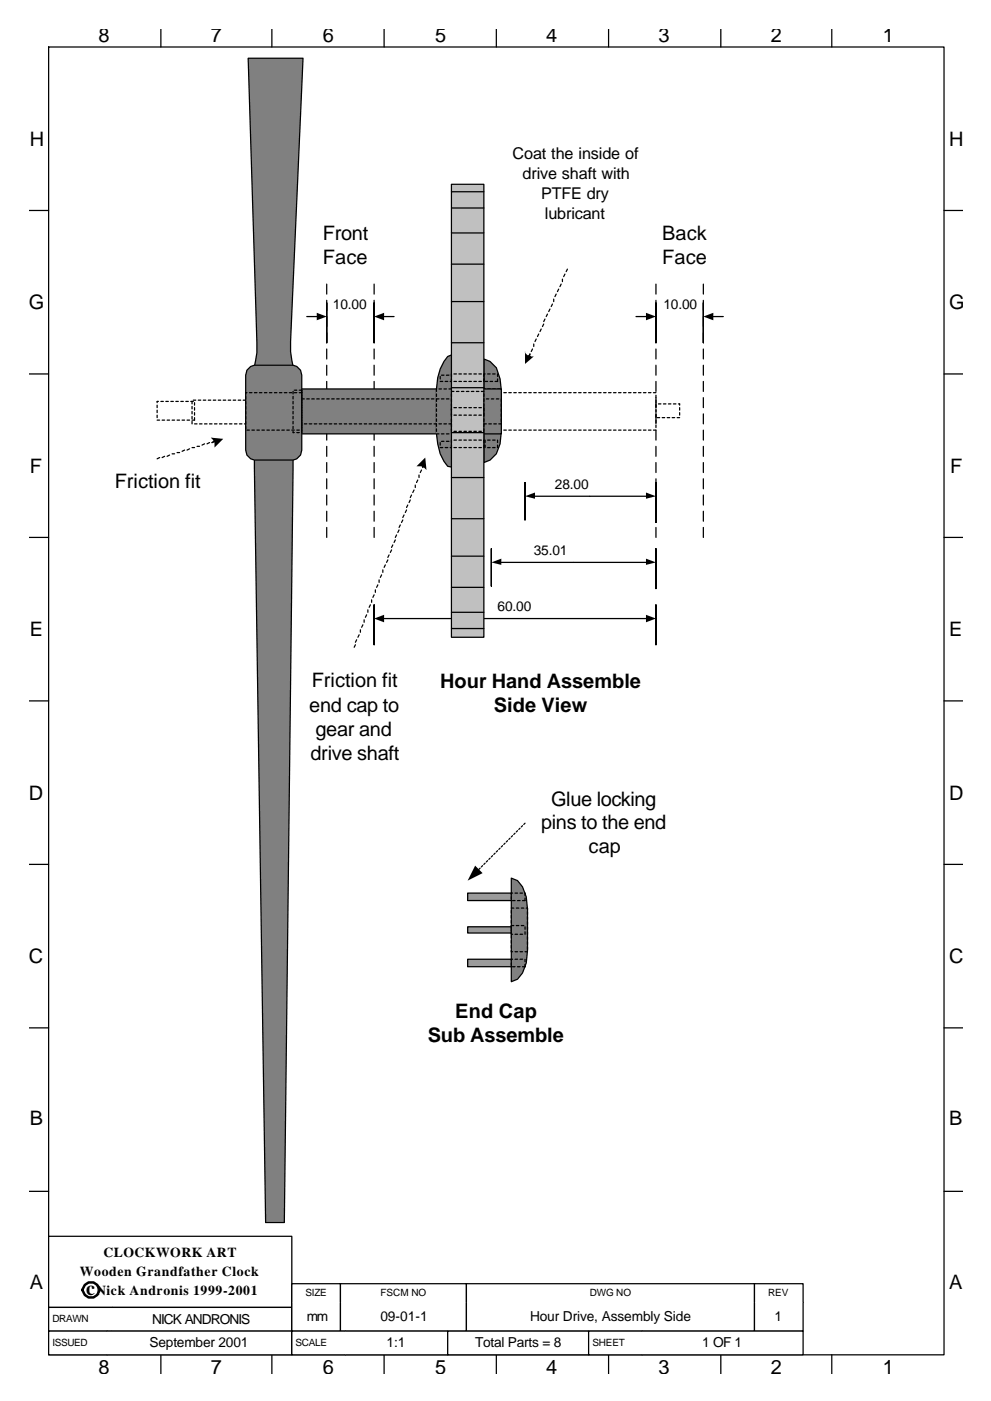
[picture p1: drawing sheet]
<svg xmlns="http://www.w3.org/2000/svg" width="210mm" height="297mm" viewBox="0 0 210 297" stroke-linecap="round" stroke-linejoin="round" font-family="sans-serif">
<g fill="#969696" stroke="#000" stroke-width=".26">
<path d="M93.4 86.4h12.2v1.6h-12.2z" fill-rule="evenodd"/>
<path d="M93.4 93.3h12.2v1.6h-12.2z" fill-rule="evenodd"/>
<path d="M93.4 79.3h12.2v1.6h-12.2z" fill-rule="evenodd"/>
</g>
<path d="M102.7 76.1l1.3 .5 1.3 1.4 .8 2.3 .3 2.4v8.8l-.3 2.6-.8 2.1-1.3 1.3-1.3 .6z" fill-rule="evenodd" fill="#808080" stroke="#000" stroke-width=".26"/>
<g fill="none" stroke="#000" stroke-width=".26">
<path d="M69.3 60.2v2.2M69.3 63.7v2.1M69.3 67.1v2.1M69.3 70.6v2.1M69.3 74v2.1M69.3 77.4v2.2M79.4 60.2v2.2M79.4 63.7v2.1M79.4 67.1v2.1M79.4 70.6v2.1M79.4 74v2.1M79.4 77.4v2.2"/>
<path d="M102.9 79.3h-.2v.3M103.5 79.3h.5M104.5 79.3h.5M105.6 79.3v.5M139.2 60.2v2.2M139.2 63.7v2.1M139.2 67.1v2.1M139.2 70.6v2.1M139.2 74v2.1M139.2 77.4v2.2M149.2 60.2v2.2M149.2 63.7v2.1"/>
<path d="M149.2 67.1v2.1M149.2 70.6v2.1M149.2 74v2.1M149.2 77.4v2.2M69.3 80.9v2.1M69.3 84.3v2.1M69.3 87.8v2.1M69.3 91.2v2.1M69.3 94.6v2.1M69.3 98.1v2.1M79.4 80.9v2.1M79.4 84.3v2.1"/>
<path d="M79.4 87.8v2.1M79.4 91.2v2.1M79.4 94.6v2.1M79.4 98.1v2.1M102.7 80.1v.5M102.7 83.3v.5M102.7 84.3v.5M102.7 85.4v.5M102.7 87.2v.8M102.7 88.5v.6M102.7 89.6v.5M102.7 90.7v.5"/>
<path d="M102.7 91.7h.5M102.9 86.4h-.2v.6M102.9 82.5h-.2v.2M102.9 88h.6M102.9 80.9h.6M102.9 93.3v.5M102.9 94.4v.5M103.5 86.4h.5M103.5 93.3h.5M103.5 94.9h.5M103.5 82.5h.5M103.7 91.7h.5"/>
<path d="M104 88h.5M104 80.9h.5M104.5 86.4h.5M104.5 93.3h.5M104.5 94.9h.5M104.5 82.5h.5M104.8 91.7h.5M105.6 80.3v.6h-.6M105.6 86.4v.6M105.6 87.5v.5h-.6M105.6 93.3v.5M105.6 94.4v.5"/>
<path d="M105.6 82.5h.5M106.4 91.2v.5h-.6M106.4 82.7v.6M106.4 83.8v.5M106.4 84.8v.6M106.4 85.9v.5M106.4 87v.5M106.4 88v.5M106.4 89.1v.5M106.4 90.1v.6M139.2 80.9v2.1M139.2 84.3v2.1"/>
<path d="M139.2 87.8v2.1M139.2 91.2v2.1M139.2 94.6v2.1M139.2 98.1v2.1M149.2 80.9v2.1M149.2 84.3v2.1M149.2 87.8v2.1M149.2 91.2v2.1M149.2 94.6v2.1M149.2 98.1v2.1M69.3 101.5v2.1M69.3 105v2.1"/>
<path d="M69.3 108.4v2.1M69.3 111.8v2.1M79.4 101.5v2.1M79.4 105v2.1M79.4 108.4v2.1M79.4 111.8v2.1M139.2 101.5v2.1M139.2 105v2.1M139.2 108.4v2.1M139.2 111.8v2.1M149.2 101.5v2.1M149.2 105v2.1"/>
<path d="M149.2 108.4v2.1M149.2 111.8v2.1"/>
</g>
<path d="M69.3 64.2v8.5zM79.4 64.2v8.5z" fill-rule="evenodd" fill="#fff"/>
<path d="M65.1 67.1h2.1M69.3 64.2v8.5v-8.5M79.4 64.2v8.5v-8.5M81.2 67.1h2.4" fill="none" stroke="#000" stroke-width=".26"/>
<path d="M67.2 66.3l2.1 .8-2.1 .8zM79.4 67.1l2.1-.8v1.6z" fill="#000"/>
<g fill="#fff">
<path d="M70.4 62.6h7.9v4h-7.9z" fill-rule="evenodd"/>
<path d="M139.2 64.2v8.5zM149.2 64.2v8.5z" fill-rule="evenodd"/>
</g>
<path d="M134.9 67.1h2.4M139.2 64.2v8.5v-8.5M149.2 64.2v8.5v-8.5M151.3 67.1h2.2" fill="none" stroke="#000" stroke-width=".26"/>
<path d="M137.1 66.3l2.1 .8-2.1 .8zM149.2 67.1l2.1-.8v1.6z" fill="#000"/>
<g fill="#fff">
<path d="M200.3 252.6h4z"/>
<path d="M140.2 62.6h8v4h-8z" fill-rule="evenodd"/>
</g>
<g fill="none" stroke="#000" stroke-width=".26">
<path d="M10.3 10h190v277.2h-190zM34.1 6.2v3.8M57.7 6.2v3.8M81.5 6.2v3.8M105.3 6.2v3.8M129.1 6.2v3.8M152.9 6.2v3.8M176.5 6.2v3.8M6.3 44.6h4M200.3 44.6h4M6.3 79.3h4M200.3 79.3h4"/>
<path d="M6.3 113.9h4M200.3 113.9h4M6.3 148.6h4M200.3 148.6h4M6.3 183.3h4M200.3 183.3h4M6.3 217.9h4M200.3 217.9h4M6.3 252.6h4M200.3 252.6h4M34.1 287.2v4.1M57.7 287.2v4.1"/>
<path d="M81.5 287.2v4.1M105.3 287.2v4.1M129.1 287.2v4.1M152.9 287.2v4.1M176.5 287.2v4.1"/>
</g>
<path d="M10.3 262.1h51.6v15.1h-51.6z" fill-rule="evenodd" fill="#fff" stroke="#000" stroke-width=".26"/>
<path d="M61.9 272.2h10.3v3.9h-10.3z" fill-rule="evenodd" fill="#fff"/>
<path d="M61.9 276.1v-3.9h10.3v3.9" fill="none" stroke="#000" stroke-width=".26"/>
<path d="M72.2 272.2h26.8v3.9h-26.8z" fill-rule="evenodd" fill="#fff"/>
<path d="M72.2 276.1v-3.9h26.8v3.9" fill="none" stroke="#000" stroke-width=".26"/>
<path d="M99 272.2h61.1v3.9h-61.1z" fill-rule="evenodd" fill="#fff"/>
<path d="M99 276.1v-3.9h61.1v3.9" fill="none" stroke="#000" stroke-width=".26"/>
<path d="M160.1 272.2h10.3v3.9h-10.3z" fill-rule="evenodd" fill="#fff"/>
<path d="M160.1 276.1v-3.9h10.3v3.9" fill="none" stroke="#000" stroke-width=".26"/>
<path d="M10.3 277.2h13.5v5h-13.5z" fill-rule="evenodd" fill="#fff"/>
<path d="M23.8 277.2h-13.5v5h13.5" fill="none" stroke="#000" stroke-width=".26"/>
<path d="M23.8 277.2h38.1v5h-38.1z" fill-rule="evenodd" fill="#fff"/>
<path d="M23.8 277.2h38.1v5h-38.1" fill="none" stroke="#000" stroke-width=".26"/>
<path d="M61.9 276.1h10.3v6.1h-10.3z" fill-rule="evenodd" fill="#fff"/>
<path d="M61.9 276.1v6.1h10.3v-6.1" fill="none" stroke="#000" stroke-width=".26"/>
<path d="M72.2 276.1h26.8v6.1h-26.8z" fill-rule="evenodd" fill="#fff"/>
<path d="M72.2 276.1v6.1h26.8v-6.1" fill="none" stroke="#000" stroke-width=".26"/>
<path d="M99 276.1h61.1v6.1h-61.1z" fill-rule="evenodd" fill="#fff"/>
<path d="M99 276.1v6.1h61.1v-6.1" fill="none" stroke="#000" stroke-width=".26"/>
<path d="M160.1 276.1h10.3v6.1h-10.3z" fill-rule="evenodd" fill="#fff"/>
<path d="M160.1 276.1v6.1h10.3v-6.1" fill="none" stroke="#000" stroke-width=".26"/>
<path d="M10.3 282.2h12.5v5h-12.5z" fill-rule="evenodd" fill="#fff"/>
<path d="M22.8 282.2h-12.5v5h12.5" fill="none" stroke="#000" stroke-width=".26"/>
<path d="M22.8 282.2h39.1v5h-39.1z" fill-rule="evenodd" fill="#fff"/>
<path d="M22.8 282.2h39.1v5h-39.1" fill="none" stroke="#000" stroke-width=".26"/>
<path d="M61.9 282.2h11.4v5h-11.4z" fill-rule="evenodd" fill="#fff"/>
<path d="M73.3 282.2h-11.4v5h11.4" fill="none" stroke="#000" stroke-width=".26"/>
<path d="M73.3 282.2h21.7v5h-21.7z" fill-rule="evenodd" fill="#fff"/>
<path d="M73.3 282.2h21.7v5h-21.7" fill="none" stroke="#000" stroke-width=".26"/>
<path d="M95 282.2h29.9v5h-29.9z" fill-rule="evenodd" fill="#fff" stroke="#000" stroke-width=".26"/>
<path d="M124.9 282.2h11.4v5h-11.4z" fill-rule="evenodd" fill="#fff"/>
<path d="M136.3 282.2h-11.4v5h11.4" fill="none" stroke="#000" stroke-width=".26"/>
<path d="M136.3 282.2h34.1v5h-34.1z" fill-rule="evenodd" fill="#fff"/>
<g fill="none" stroke="#000" stroke-width=".26">
<path d="M33.3 89.1h.6M33.3 85.9v.5M33.3 87v.5M33.3 88v.5M33.6 85.1h-.3v.3M34.1 85.1h.6M34.4 89.1h.5M35.2 85.1h.5M35.5 89.1h.5M36.2 85.1h.6M36.5 89.1h.5M37.3 85.1h.5"/>
<path d="M37.6 89.1h.5M38.4 85.1h.5M38.6 89.1h.6M39.4 85.1h.6M39.7 89.1h.5M40.5 85.1h.5M40.7 85.1v.5M40.7 86.2v.5M40.7 87.2v.6M40.7 88.3v.5M40.7 89.3v.6M41 84.8h.5"/>
<path d="M41.3 88.5v.6h-.6M41.3 85.4v.5M41.3 86.4v.6M41.3 87.5v.5M41.3 89.9h.5M42.1 84.8h.5M42.3 89.9h.6M43.1 84.8h.6M43.4 89.9h.5M44.2 84.8h.5M44.4 89.9h.6M45.2 84.8h.6"/>
<path d="M45.5 89.9h.5M46.3 84.8h.5M46.6 89.9h.5M47.4 84.8h.5M47.6 89.9h.6M48.4 84.8h.5M48.7 89.9h.5M49.5 84.8h.5M49.7 89.9h.6M50.5 84.8h.6M50.8 89.9h.5M51.6 84.8h.5"/>
<path d="M51.9 89.9h.5M52.7 84.8h.5M52.9 89.9h.5M53.7 84.8h.5M54 89.9h.5M54.8 84.8h.5M55 89.9h.6M55.8 84.8h.6M56.1 89.9h.5M56.9 84.8h.5M57.1 89.9h.6M57.9 84.8h.6"/>
<path d="M58.2 89.9h.5M59 84.8h.5M59.3 89.9h.5M60.1 84.8h.5M60.3 89.9h.6M61.1 84.8h.5M61.4 89.9h.5M62.2 84.8h.5M62.4 89.9h.6M63.2 84.8h.6M63.5 89.9h.5M64.3 84.8h.5"/>
<path d="M64.6 89.9h.5M65.4 84.8h.5M65.6 89.9h.5M66.4 84.8h.5M66.7 89.9h.5M67.5 84.8h.5M67.7 89.9h.6M68.5 84.8h.6M68.8 89.9h.5M69.6 84.8h.5M69.8 89.9h.6M70.6 84.8h.6"/>
<path d="M70.9 89.9h.5M71.7 84.8h.5M72 89.9h.5M72.8 84.8h.5M73 89.9h.6M73.8 84.8h.5M74.1 89.9h.5M74.9 84.8h.5M75.1 89.9h.6M75.9 84.8h.6M76.2 89.9h.5M77 84.8h.5"/>
<path d="M77.3 89.9h.5M78.1 84.8h.5M78.3 89.9h.5M79.1 84.8h.5M79.4 89.9h.5M80.2 84.8h.5M80.4 89.9h.6M81.2 84.8h.6M81.5 89.9h.5M82.3 84.8h.5M82.5 89.9h.6M83.3 84.8h.6"/>
<path d="M83.6 89.9h.5M84.4 84.8h.5M84.7 89.9h.5M85.5 84.8h.5M85.7 89.9h.6M86.5 84.8h.5M86.8 89.9h.5M87.6 84.8h.5M87.8 89.9h.6M88.6 84.8h.6M88.9 89.9h.5M89.7 84.8h.5"/>
<path d="M90 89.9h.5M90.8 84.8h.5M91 89.9h.5M91.8 84.8h.5M92.1 89.9h.5M92.9 84.8h.5M93.1 89.9h.6M93.9 84.8h.6M94.2 89.9h.5M95 84.8h.5M95.2 89.9h.6M96 84.8h.6"/>
<path d="M96.3 89.9h.5M97.1 84.8h.5M97.4 89.9h.5M98.2 84.8h.5M98.4 89.9h.6M99.2 84.8h.5M99.5 89.9h.5M100.3 84.8h.5M100.5 89.9h.6M101.3 84.8h.6M101.6 89.9h.5M102.4 84.8h.5"/>
<path d="M102.7 89.9h.5M103.5 84.8h.5M103.7 89.9h.5M104.5 84.8h.5M104.8 89.9h.5M105.6 84.8h.5M105.8 89.9h.6M106.4 83.3v.5M106.4 84.3v.5M106.4 85.1v.8M106.4 86.2v.8M106.4 87.2v.8"/>
<path d="M106.4 88.3v.8M106.4 89.3v.8M106.4 90.7v.5M106.9 91.2h.5M106.9 83.3h.5M107.9 91.2h.6M107.9 83.3h.6M109 91.2h.5M109 83.3h.5M110.1 91.2h.5M110.1 83.3h.5M111.1 91.2h.6"/>
<path d="M111.1 83.3h.6M112.2 91.2h.5M112.2 83.3h.5M113.2 91.2h.6M113.2 83.3h.6M114.3 91.2h.5M114.3 83.3h.5M115.4 91.2h.5M115.4 83.3h.5M116.4 91.2h.5M116.4 83.3h.5M117.5 91.2h.5"/>
<path d="M117.5 83.3h.5M118.5 91.2h.6M118.5 83.3h.6M119.6 91.2h.5M119.6 83.3h.5M120.6 91.2h.6M120.6 83.3h.6M121.7 91.2h.5M121.7 83.3h.5M122.8 91.2h.5M122.8 83.3h.5M123.8 91.2h.6"/>
<path d="M123.8 83.3h.6M124.9 91.2h.5M124.9 83.3h.5M125.9 91.2h.6M125.9 83.3h.6M127 91.2h.5M127 83.3h.5M128.1 91.2h.5M128.1 83.3h.5M129.1 91.2h.5M129.1 83.3h.5M130.2 91.2h.5"/>
<path d="M130.2 83.3h.5M131.2 91.2h.6M131.2 83.3h.6M132.3 91.2h.5M132.3 83.3h.5M133.3 91.2h.6M133.3 83.3h.6M134.4 91.2h.5M134.4 83.3h.5M135.5 91.2h.5M135.5 83.3h.5M136.5 91.2h.6"/>
<path d="M136.5 83.3h.6M137.6 91.2h.5M137.6 83.3h.5M138.6 91.2h.6M138.6 83.3h.6M139.2 83.8v.5M139.2 84.8v.6M139.2 85.6v.8M139.2 86.7v.8M139.2 87.8v.7M139.2 89.1v.5M139.2 90.1v.6"/>
<path d="M139.4 88.5h.6M139.7 85.6h.5M140.5 88.5h.5M140.8 85.6h.5M141.6 88.5h.5M141.8 85.6h.5M142.6 88.5h.5M142.9 85.6h.5M143.7 88.5h.5M143.9 85.6h.3v.3M144.2 86.4v.6M144.2 87.5v.5"/>
<path d="M106.1 179.8l-.3 .3M106.6 179.3l-.2 .3M107.2 178.8l-.3 .2M107.7 178.2l-.3 .3M108.2 177.7l-.3 .3M108.7 177.2l-.2 .2M109.3 176.7l-.3 .2M109.8 176.1l-.3 .3M110.3 175.6l-.2 .3M110.9 175.1l-.3 .2M111.4 174.5l-.3 .3M101.9 184.1l-.3 .2"/>
<path d="M102.4 183.5l-.3 .3M102.9 183l-.2 .3M103.5 182.5l-.3 .2M104 181.9l-.3 .3M104.5 181.4l-.3 .3M105 180.9l-.2 .3M105.6 180.4l-.3 .2M136.3 282.2h34.1v5h-34.1"/>
</g>
<path d="M100.8 183.5l1.6 1.6-3.2 1.6z" fill="#000"/>
<path d="M139.2 116.3v8.5zM104.2 116.3v8z" fill-rule="evenodd" fill="#fff"/>
<path d="M104.2 116.3v8v-8M106.4 119.2h30.9M139.2 116.3v8.5v-8.5" fill="none" stroke="#000" stroke-width=".26"/>
<path d="M104.2 119.2l2.2-.8v1.4zM137.1 118.4l2.1 .8-2.1 .6z" fill="#000"/>
<g fill="#fff">
<path d="M113 114.7h7.9v4h-7.9z" fill-rule="evenodd"/>
<path d="M139.2 128.2v8.5zM79.4 128.2v8.5z" fill-rule="evenodd"/>
</g>
<path d="M79.4 128.2v8.5v-8.5M81.2 131.1h56.1M139.2 128.2v8.5v-8.5" fill="none" stroke="#000" stroke-width=".26"/>
<path d="M79.4 131.1l2.1-.7v1.5zM137.1 130.4l2.1 .7-2.1 .8z" fill="#000"/>
<g fill="#fff">
<path d="M105.3 126.6h7.9v4h-7.9z" fill-rule="evenodd"/>
<path d="M139.2 102.3v8.5zM111.4 102.3v7.9z" fill-rule="evenodd"/>
</g>
<path d="M111.4 102.3v7.9v-7.9M113.2 105.2h24.1M139.2 102.3v8.5v-8.5" fill="none" stroke="#000" stroke-width=".26"/>
<path d="M111.4 105.2l2.1-.8v1.3zM137.1 104.4l2.1 .8-2.1 .5z" fill="#000"/>
<path d="M117.5 100.7h7.9v4h-7.9z" fill-rule="evenodd" fill="#fff"/>
<g fill="none" stroke="#000" stroke-width=".26">
<path d="M119.3 59.2v.5M119.9 58.1l-.3 .5M120.4 57.1l-.3 .5M112.4 75.1l-.2 .5M113 74l-.3 .5M113.2 72.9v.6M113.8 71.9l-.3 .5M114.3 70.8l-.3 .5M114.8 69.8l-.2 .5M115.4 68.7l-.3 .5M115.6 67.6l-.2 .6M116.2 66.6l-.3 .5"/>
<path d="M116.7 65.5l-.3 .6M117.2 64.5l-.3 .5M117.5 63.4v.5M118 62.4l-.3 .5M118.5 61.3l-.2 .5M119.1 60.2l-.3 .6M33.9 97l-.6 .3M34.9 96.7l-.5 .3M36 96.5l-.5 .2M36.5 96.2h.5M37.6 96h.5M39.2 95.4l-.6 .3"/>
<path d="M40.2 95.2l-.5 .2M40.7 94.9h.6M41.8 94.6h.5M43.4 94.1l-.5 .3M44.4 93.8l-.5 .3M45.5 93.6l-.5 .2M89.4 99.7l-.2 .5M89.7 98.9v.2M81.8 119.8l-.3 .5M82.3 118.7l-.3 .5M82.5 117.7l-.2 .5M83.1 116.6l-.3 .5"/>
<path d="M83.3 115.5l-.2 .6M83.9 114.5l-.3 .5M84.1 113.4l-.2 .5M84.7 112.4l-.3 .5M84.9 111.3l-.2 .5M85.5 110.2l-.3 .6M85.7 109.2l-.2 .5M86.3 108.1l-.3 .6M86.5 107.1l-.2 .5M87 106l-.2 .5M87.3 105l-.3 .5M87.8 103.9l-.2 .5"/>
<path d="M88.1 102.8v.6M88.6 101.8l-.2 .5M88.9 100.7v.5M75.4 136.7l-.3 .5M75.7 135.6l-.3 .6M76.2 134.6l-.3 .5M76.5 133.5v.6M77 132.5l-.3 .5M77.3 131.4v.5M77.8 130.4l-.3 .5M78.1 129.3v.5M78.6 128.2l-.3 .6"/>
<path d="M78.8 127.2v.5M79.4 126.1l-.3 .5M79.6 125.1v.5M80.2 124l-.3 .5M80.4 122.9v.6M81 121.9l-.3 .5M81.2 120.8v.6"/>
</g>
<g fill="#000">
<path d="M111.4 74.5v.3l.5 .5 1.3 .3-1.8 1.6z" fill-rule="evenodd"/>
<path d="M44.7 92.8l2.7 .2-1.9 1.9v-1.1z" fill-rule="evenodd"/>
<path d="M88.4 98.9l1.8-1.9 .3 2.7-1.1-.8z" fill-rule="evenodd"/>
</g>
<g fill="#808080" stroke="#000" stroke-width=".26">
<path d="M52.4 83.3h9.8v7.9h-9.8z" fill-rule="evenodd"/>
<path d="M62.2 82.5h44.2v9.5h-44.2z" fill-rule="evenodd"/>
<path d="M95 75.6l1.3-.5v24l-1.3-.2a10.5 10.5 0 0 1-2.4-6.9v-9.5a10.5 10.5 0 0 1 2.4-6.9z" fill-rule="evenodd"/>
</g>
<path d="M92.6 82.5h3.7v9.5h-3.7z" fill-rule="evenodd" fill="#808080"/>
<g fill="none" stroke="#000" stroke-width=".26">
<path d="M93.4 79.8v.5M93.7 79.6h.5M94.7 79.6h.5M95.8 79.6h.2v.2M52.4 85.1v.5M52.4 86.2v.5M52.4 87.2v.6M52.4 88.3v.5M52.4 89.3v.6M52.4 84.6h.5M52.9 89.9h.5M53.4 84.6h.6"/>
<path d="M54 89.9h.5M54.5 84.6h.5M55 89.9h.6M55.6 84.6h.5M56.1 89.9h.5M56.6 84.6h.5M57.1 89.9h.6M57.7 84.6h.5M58.2 89.9h.5M58.7 84.6h.6M59.3 89.9h.5M59.8 84.6h.5"/>
<path d="M60.3 89.9h.6M60.9 84.6h.5M61.4 89.9h.5M61.9 84.6h.5M62.4 89.9h.6M63 84.6h.5M63.5 89.9h.5M64 84.6h.6M64.6 89.9h.5M65.1 84.6h.5M65.6 89.9h.5M66.1 84.6h.6"/>
<path d="M66.7 89.9h.5M67.2 84.6h.5M67.7 89.9h.6M68.3 84.6h.5M68.8 89.9h.5M69.3 84.6h.5M69.8 89.9h.6M70.4 84.6h.5M70.9 89.9h.5M71.4 84.6h.6M72 89.9h.5M72.5 84.6h.5"/>
<path d="M73 89.9h.6M73.6 84.6h.5M74.1 89.9h.5M74.6 84.6h.5M75.1 89.9h.6M75.7 84.6h.5M76.2 89.9h.5M76.7 84.6h.6M77.3 89.9h.5M77.8 84.6h.5M78.3 89.9h.5M78.8 84.6h.6"/>
<path d="M79.4 89.9h.5M79.9 84.6h.5M80.4 89.9h.6M81 84.6h.5M81.5 89.9h.5M82 84.6h.5M82.5 89.9h.6M83.1 84.6h.5M83.6 89.9h.5M84.1 84.6h.6M84.7 89.9h.5M85.2 84.6h.5"/>
<path d="M85.7 89.9h.6M86.3 84.6h.5M86.8 89.9h.5M87.3 84.6h.5M87.8 89.9h.6M88.4 84.6h.5M88.9 89.9h.5M89.4 84.6h.6M90 89.9h.5M90.5 84.6h.5M91 89.9h.5M91.5 84.6h.6"/>
<path d="M92.1 89.9h.5v.5M92.6 92h.5M92.6 82.5v.5M92.6 83.5v.5M92.6 85.6v.6M92.6 86.7v.5M92.6 87.8v.5M92.6 88.8v.5M92.6 90.9v.6M93.1 82.5h.6M93.1 84.6h-.5v.5M93.1 89.9h.6"/>
<path d="M93.4 93.8v.6M93.4 80.9h.5M93.4 94.9h.5M93.7 92h.5M93.7 84.6h.5M93.7 93.6h.5M94.2 82.5h.5M94.2 89.9h.5M94.5 80.9h.5M94.5 94.9h.5M94.7 92h.5M94.7 84.6h.5"/>
<path d="M94.7 93.6h.5M95.2 82.5h.6M95.2 89.9h.6M95.8 92h.5M95.8 84.6h.5v.5M95.8 93.6h.2v.2M96 80.3v.6h-.5M96 94.4v.5h-.5M96.3 82.5v.5M96.3 83.5v.5M96.3 85.6v.6M96.3 86.7v.5"/>
<path d="M96.3 87.8v.5M96.3 88.8v.5M96.3 90.9v.6M96.8 89.9h-.5v.5M96.8 84.6h.6M97.4 89.9h.5M97.9 84.6h.5M98.4 89.9h.6M99 84.6h.5M99.5 89.9h.5M100 84.6h.5M100.5 89.9h.6"/>
<path d="M101.1 84.6h.5M101.6 89.9h.5M102.1 84.6h.6M102.7 89.9h.5M103.2 84.6h.5M103.7 89.9h.5M104.2 84.6h.6M104.8 89.9h.5M105.3 84.6h.5M105.8 89.9h.6M106.4 84.6v.5M106.4 85.6v.6"/>
<path d="M106.4 86.7v.5M106.4 87.8v.5M106.4 88.8v.5"/>
</g>
<path d="M95.8 39.1h6.9v96h-6.9z" fill-rule="evenodd" fill="#c0c0c0" stroke="#000" stroke-width=".26"/>
<g fill="none" stroke="#000" stroke-width=".26">
<path d="M95.8 56h6.9M95.8 49.4h6.9M95.8 44.1h6.9M95.8 40.7h6.9M95.8 72.7h6.9M95.8 63.9h6.9M95.8 79.3v.5M96.3 79.3h.5M97.4 79.3h.5M98.4 79.3h.6M99.5 79.3h.5M100.5 79.3h.6"/>
<path d="M101.6 79.3h.5M102.7 79.3v.5M95.8 91.7h6.9M95.8 82.2h6.9M95.8 80.3v.6M95.8 83.5v.5M95.8 84.6v.5M95.8 85.6v.6M95.8 86.4v.8M95.8 87.5v.8M95.8 88.8v.5M95.8 89.9v.5"/>
<path d="M95.8 90.9v.6M95.8 93.3v.5M95.8 94.4v.5M95.8 83h.5M96.3 88h.5M96.3 86.4h.5M96.3 94.9h.5M96.3 93.3h.5M96.3 80.9h.5M96.3 91.5h.5M96.8 83h.6M97.4 88h.5"/>
<path d="M97.4 86.4h.5M97.4 94.9h.5M97.4 93.3h.5M97.4 80.9h.5M97.4 91.5h.5M97.9 83h.5M98.4 88h.6M98.4 86.4h.6M98.4 94.9h.6M98.4 93.3h.6M98.4 80.9h.6M98.4 91.5h.6"/>
<path d="M99 83h.5M99.5 88h.5M99.5 86.4h.5M99.5 94.9h.5M99.5 93.3h.5M99.5 80.9h.5M99.5 91.5h.5M100 83h.5M100.5 88h.6M100.5 86.4h.6M100.5 94.9h.6M100.5 93.3h.6"/>
<path d="M100.5 80.9h.6M100.5 91.5h.6M101.1 83h.5M101.6 88h.5M101.6 86.4h.5M101.6 94.9h.5M101.6 93.3h.5M101.6 80.9h.5M101.6 91.5h.5M102.1 83h.6M102.7 80.3v.6M102.7 83.5v.5"/>
<path d="M102.7 84.6v.5M102.7 85.6v.6M102.7 86.4v.8M102.7 87.5v.8M102.7 88.8v.5M102.7 89.9v.5M102.7 90.9v.6M102.7 93.3v.5M102.7 94.4v.5M95.8 101.2h6.9M95.8 110h6.9M95.8 117.9h6.9"/>
<path d="M95.8 124.5h6.9M95.8 129.8h6.9M95.8 133.3h6.9"/>
</g>
<g fill="#808080" stroke="#000" stroke-width=".26">
<path d="M52.7 12.3h11.6l-2.7 60.1a14 14 0 0 0 .8 5.8l.6 .3v18l-.8 .5-1.9 162.2h-3.9l-2.4-161.9-.3-.6-.5-.2v-18l.8-.8 .5-2.9v-2.1z" fill-rule="evenodd"/>
<path d="M52.4 78.5l.8-.8 .8-.3h8.2l.8 .3 .8 .8 .2 1.1v15.8l-.2 1.1-.8 .8-.8 .2h-8.2l-.8-.2-.8-.8-.3-1.1v-15.8z" fill-rule="evenodd"/>
</g>
<g fill="none" stroke="#000" stroke-width=".26">
<path d="M52.1 84v.6M52.1 85.1v.5M52.1 86.2v.5M52.1 87.2v.6M52.1 88.3v.5M52.1 89.3v.6M52.1 90.4v.5M52.4 91.2h.5M52.4 83.3h-.3v.2M52.9 83.3h.5M53.4 91.2h.6M54 83.3h.5"/>
<path d="M54.5 91.2h.5M55 83.3h.6M55.6 91.2h.5M56.1 83.3h.5M56.6 91.2h.5M57.1 83.3h.6M57.7 91.2h.5M58.2 83.3h.5M58.7 91.2h.6M59.3 83.3h.5M59.8 91.2h.5M60.3 83.3h.6"/>
<path d="M60.9 91.2h.5M61.4 83.3h.5M61.9 91.2h.5M62.2 91.5v.2h.2M62.2 83v.5M62.2 84v.6M62.2 85.1v.5M62.2 86.2v.5M62.2 87.2v.6M62.2 88.3v.5M62.2 89.3v.6M62.2 90.4v.5"/>
<path d="M62.4 82.7h.6M62.4 83.3h.6M63 91.7h.5M63 91.2h.5M63.5 82.7h.5v9M63.5 83.3h.5"/>
</g>
<g fill="#969696" stroke="#000" stroke-width=".26">
<path d="M99.2 196.5h12.2v1.3h-12.2z" fill-rule="evenodd"/>
<path d="M99.2 203.4h12.2v1.6h-12.2z" fill-rule="evenodd"/>
<path d="M99.2 189.4h12.2v1.5h-12.2z" fill-rule="evenodd"/>
</g>
<path d="M108.5 186.2l1.3 .5 1.1 1.3 .8 2.1 .2 2.7v8.7l-.2 2.7-.8 2.1-1.1 1.3-1.3 .5z" fill-rule="evenodd" fill="#808080" stroke="#000" stroke-width=".26"/>
<g fill="none" stroke="#000" stroke-width=".26">
<path d="M108.5 190.1v.6M108.5 193.1v.5M108.5 194.1v.5M108.5 195.2v.5M108.5 198.3v.6M108.5 199.4v.5M108.5 192.5h.5M108.7 189.4h-.2v.2M108.7 190.9h.6M109 196.2h-.5v1.9h.2M109.3 198.1h.5M109.3 189.4h.5"/>
<path d="M109.5 196.2h.6M109.5 192.5h.6M109.8 190.9h.5M110.3 198.1h.6M110.3 189.4h.6M110.6 196.2h.5M110.6 192.5h.5M111.4 189.4v.5M111.4 190.4v.5h-.5M111.4 196.5v.5M111.4 197.6v.5M111.7 192.5h.2v.3"/>
<path d="M111.9 193.3v.6M111.9 194.4v.5M111.9 195.4v.6M111.9 196.5v.5M111.9 197.6v.5M111.9 198.6v.5M111.9 199.7v.5M108.5 200.5v.5M108.5 201.5v.3h.2M108.5 204.2v.5M108.7 203.4h-.2v.2M108.7 205h.6"/>
<path d="M109.3 203.4h.5M109.3 201.8h.5M109.8 205h.5M110.3 203.4h.6M110.3 201.8h.6M111.4 203.4v.5M111.4 204.4v.6h-.5M111.4 201.8h.5M111.9 200.7v.6"/>
</g>
<path d="M18 272.4l.8-.5h1l.8 .5 .6 1.1-.6 1-.8 .6h-1l-.8-.6-.5-1z" fill="none" stroke="#000" stroke-width=".53"/>
<g font-size="4.2">
<text x="20.9" y="8.9">8</text>
<text x="44.7" y="8.9">7</text>
<text x="68.5" y="8.9">6</text>
<text x="92.3" y="8.9">5</text>
<text x="115.9" y="8.9">4</text>
<text x="139.7" y="8.9">3</text>
<text x="163.5" y="8.9">2</text>
<text x="187.3" y="8.9">1</text>
<text x="6.3" y="30.9">H</text>
<text x="201.3" y="30.9">H</text>
<text x="68.5" y="51">Front</text>
<text x="140.5" y="51">Back</text>
<text x="68.5" y="56">Face</text>
<text x="140.5" y="56">Face</text>
<text x="6.1" y="65.5">G</text>
<text x="201.3" y="65.5">G</text>
<text x="6.3" y="100.2">F</text>
<text x="201.6" y="100.2">F</text>
<text x="24.3" y="103.4">Friction fit</text>
<text x="6.3" y="134.8">E</text>
<text x="201.3" y="134.8">E</text>
<text x="66.1" y="145.7">Friction fit</text>
<text x="93.4" y="146">Hour Hand Assemble</text>
<text x="65.6" y="151">end cap to</text>
<text x="104.8" y="151">Side View</text>
<text x="65.9" y="161">drive shaft</text>
<text x="66.9" y="156">gear and</text>
<text x="6.1" y="169.5">D</text>
<text x="116.9" y="170.8">Glue locking</text>
<text x="201.3" y="169.5">D</text>
<text x="114.8" y="175.9">pins to the end</text>
<text x="124.9" y="180.9">cap</text>
<text x="6.1" y="204.2">C</text>
<text x="201.3" y="204.2">C</text>
<text x="96.6" y="215.8">End Cap</text>
<text x="90.8" y="220.8">Sub Assemble</text>
<text x="6.3" y="238.6">B</text>
<text x="201.3" y="238.6">B</text>
<text x="6.3" y="273.2">A</text>
<text x="18.3" y="274.5">c</text>
<text x="201.3" y="273.2">A</text>
<text x="20.9" y="291.2">8</text>
<text x="44.7" y="291.2">7</text>
<text x="68.5" y="291.2">6</text>
<text x="92.3" y="291.2">5</text>
<text x="115.9" y="291.2">4</text>
<text x="139.7" y="291.2">3</text>
<text x="163.5" y="291.2">2</text>
<text x="187.3" y="291.2">1</text>
</g>
<g font-size="3.4">
<text x="108.7" y="33.8">Coat the inside of</text>
<text x="110.9" y="38">drive shaft with</text>
<text x="114.8" y="42.2">PTFE dry</text>
<text x="115.6" y="46.5">lubricant</text>
</g>
<g font-size="2.9">
<text x="70.6" y="65.5">10.00</text>
<text x="140.8" y="65.5">10.00</text>
<text x="117.7" y="103.6">28.00</text>
<text x="113.2" y="117.7">35.01</text>
<text x="105.6" y="129.6">60.00</text>
<text x="22" y="266.6">CLOCKWORK ART</text>
<text x="16.9" y="270.6">Wooden Grandfather Clock</text>
<text x="20.4" y="274.5">Nick Andronis 1999-2001</text>
<text x="32.3" y="280.6">NICK ANDRONIS</text>
<text x="65.1" y="280.1">mm</text>
<text x="80.7" y="280.1">09-01-1</text>
<text x="112.4" y="280.1">Hour Drive, Assembly Side</text>
<text x="164.3" y="280.1">1</text>
<text x="31.7" y="285.7">September 2001</text>
<text x="82" y="285.7">1:1</text>
<text x="100.8" y="285.7">Total Parts = 8</text>
<text x="149" y="285.7">1 OF 1</text>
</g>
<g font-size="2.1">
<text x="64.8" y="274.8">SIZE</text>
<text x="80.7" y="274.8">FSCM NO</text>
<text x="125.1" y="274.8">DWG NO</text>
<text x="163" y="274.8">REV</text>
<text x="11.1" y="280.4">DRAWN</text>
<text x="11.1" y="285.4">ISSUED</text>
<text x="62.7" y="285.4">SCALE</text>
<text x="125.7" y="285.4">SHEET</text>
</g>
</svg>
